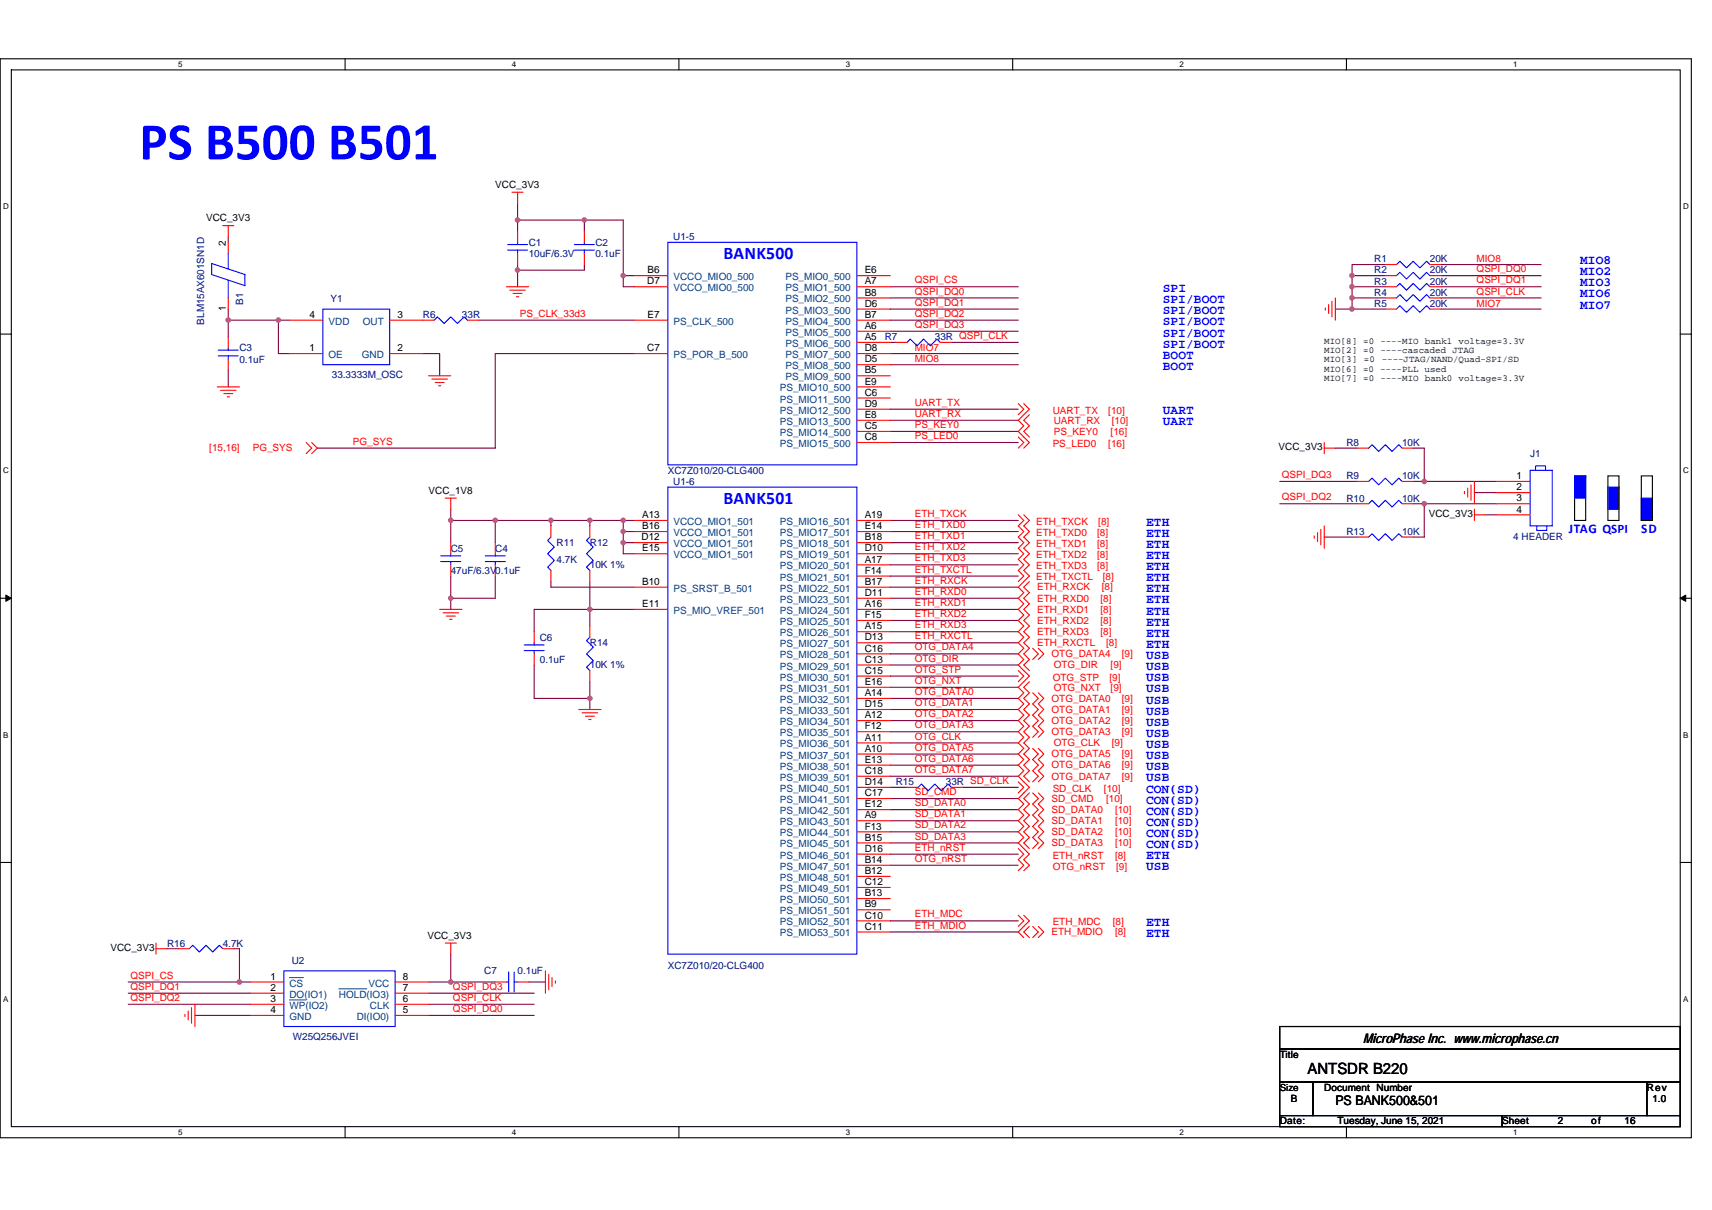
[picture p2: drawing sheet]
<svg xmlns="http://www.w3.org/2000/svg" width="297mm" height="210mm" viewBox="0 0 297 210" stroke-linecap="round" stroke-linejoin="round" font-family="sans-serif">
<path d="M0 10.2h293.5v187.2h-293.5zM2 12.1h289.5v183.4h-289.5z" fill="none" stroke="#000" stroke-width=".19"/>
<g fill="#fff">
<path d="M30.9 10.4h.8v1.6h-.8z"/>
<path d="M30.9 195.7h.8v1.6h-.8z"/>
</g>
<path d="M59.9 10.2v1.9M59.9 195.5v1.9" fill="none" stroke="#000" stroke-width=".19"/>
<g fill="#fff">
<path d="M88.8 10.4h.8v1.6h-.8z"/>
<path d="M88.8 195.7h.8v1.6h-.8z"/>
</g>
<path d="M117.8 10.2v1.9M117.8 195.5v1.9" fill="none" stroke="#000" stroke-width=".19"/>
<g fill="#fff">
<path d="M146.7 10.4h.8v1.6h-.8z"/>
<path d="M146.7 195.7h.8v1.6h-.8z"/>
</g>
<path d="M175.7 10.2v1.9M175.7 195.5v1.9" fill="none" stroke="#000" stroke-width=".19"/>
<g fill="#fff">
<path d="M204.7 10.4h.7v1.6h-.7z"/>
<path d="M204.7 195.7h.7v1.6h-.7z"/>
</g>
<path d="M233.6 10.2v1.9M233.6 195.5v1.9" fill="none" stroke="#000" stroke-width=".19"/>
<g fill="#fff">
<path d="M262.6 10.4h.7v1.6h-.7z"/>
<path d="M262.6 195.7h.7v1.6h-.7z"/>
<path d="M.5 35.1h1v1.5h-1z"/>
<path d="M292 35.1h1v1.5h-1z"/>
<path d="M.5 80.9h1v1.5h-1z"/>
<path d="M292 80.9h1v1.5h-1z"/>
</g>
<path d="M0 58h2M291.5 58h2" fill="none" stroke="#000" stroke-width=".19"/>
<g fill="#fff">
<path d="M.5 126.7h.9v1.6h-.9z"/>
<path d="M292 126.7h.9v1.6h-.9z"/>
</g>
<path d="M0 103.8h2M291.5 103.8h2" fill="none" stroke="#000" stroke-width=".19"/>
<path d="M1 103.3l1 .5-1 .6zM291.5 103.8l1-.5v1.1z" fill="#000" stroke="#000" stroke-width=".17"/>
<g fill="#fff">
<path d="M.5 172.6h.9v1.5h-.9z"/>
<path d="M292 172.6h.9v1.5h-.9z"/>
</g>
<path d="M273.2 82.6h1.9v7.7h-1.9zM279 82.6h1.9v7.7h-1.9zM284.8 82.6h1.9v7.7h-1.9zM0 149.7h2M291.5 149.7h2M222 178.1h69.5v3.9h-69.5zM222 182h69.5v5.8h-69.5zM222 187.8h5.8v5.8h-5.8zM222 193.6h38.6v1.9h-38.6zM227.8 187.8h57.9v5.8h-57.9zM260.6 193.6h30.9v1.9h-30.9zM285.7 187.8h5.8v5.8h-5.8z" fill="none" stroke="#000" stroke-width=".19"/>
<g fill="#00f" stroke="#00f" stroke-width=".19">
<path d="M273.2 82.6v3.8h1.9v-3.8z" fill-rule="evenodd"/>
<path d="M279 84.5v3.9h1.9v-3.9z" fill-rule="evenodd"/>
<path d="M284.8 86.4v3.9h1.9v-3.9z" fill-rule="evenodd"/>
</g>
<g fill="none" stroke="#800040" stroke-width=".19">
<path d="M89.8 38.2v1.9M89.8 38.2h11.6M89.8 35.3v2.9M101.4 38.2v1.9M101.4 38.2h6.7v9.6M39.6 53.6v2M39.6 55.6h8.7M39.6 55.6v2.9M39.6 41.1v1M48.3 55.6v5.8h1.9M48.3 55.6h1.9M83 55.6h27.1"/>
<path d="M89.8 45.9v1M89.8 46.9v2.9M101.4 45.9v1h-11.6M108.1 47.8h2M108.1 47.8v2h2M154.5 51.7h22.2M154.5 53.6h22.2M154.5 55.6h22.2M154.5 57.5h22.2M154.5 49.8h22.2M154.5 59.4h.9M165.1 59.4h11.6"/>
<path d="M231.7 53.6h2.9M234.6 49.8v1.9M234.6 47.8h5.8M234.6 49.8h5.8M234.6 51.7h5.8M234.6 53.6h5.8M234.6 47.8v2M234.6 51.7v1.9M240.4 45.9h-5.8v1.9M250 45.9h17.4M250 53.6h17.4M250 51.7h17.4"/>
<path d="M250 49.8h17.4M250 47.8h17.4M39.6 64.2v2.9M73.4 61.4h2.9v3.8M110.1 61.4h-24.2v16.4h-30.8M154.5 63.3h22.2M154.5 61.4h22.2M154.5 71h22.2M154.5 72.9h22.2M154.5 76.8h22.2M154.5 74.9h22.2M231.7 77.8h3.8"/>
<path d="M245.2 77.8h1.9v5.7M78.2 90.3h7.7M78.2 88.4v1.9M78.2 90.3v3.9M78.2 100v3.8M85.9 90.3h9.7M85.9 90.3v3.9M85.9 100v3.8h-7.7M95.6 90.3v1M95.6 90.3h6.7M102.3 90.3v1M102.3 90.3h5.8"/>
<path d="M108.1 90.3h2M108.1 92.2h2M108.1 94.2h2M108.1 90.3v1.9M108.1 94.2v1.9h2M108.1 92.2v2M154.5 94.2h22.2M154.5 90.3h22.2M154.5 92.2h22.2M154.5 100h22.2M154.5 98h22.2M154.5 96.1h22.2"/>
<path d="M222 87.4h13.5M222 83.5h13.5M229.8 93.2h5.7M245.2 87.4h1.9v5.8h-1.9M245.2 83.5h1.9M247.1 87.4h12.6M247.1 83.5h12.6M255.8 85.5h3.9M257.7 89.3h2M78.2 103.8v1.9M92.7 115.4v5.8h9.6M95.6 100.9v1h14.5"/>
<path d="M102.3 105.7h7.8M102.3 100.9v4.8M102.3 105.7h-9.6v3.9M102.3 105.7v2.9M102.3 118.3v2.9M154.5 113.5h22.2M154.5 119.3h22.2M154.5 117.3h22.2M154.5 103.8h22.2M154.5 101.9h22.2M154.5 111.5h22.2M154.5 109.6h22.2"/>
<path d="M154.5 107.7h22.2M154.5 105.7h22.2M154.5 115.4h22.2M102.3 121.2v1.9M154.5 125.1h22.2M154.5 123.1h22.2M154.5 121.2h22.2M154.5 134.7h22.2M154.5 132.8h22.2M154.5 130.9h22.2M154.5 128.9h22.2M154.5 127h22.2"/>
<path d="M154.5 138.6h22.2M154.5 136.6h2.9M167 136.6h9.7M154.5 140.5h22.2M154.5 142.4h22.2M154.5 144.4h22.2M154.5 146.3h22.2M154.5 159.8h22.2M154.5 148.2h22.2M154.5 150.2h22.2M22.2 170.4h19.3M22.2 174.3h21.3"/>
<path d="M22.2 172.4h21.3M29 164.6h1.9M33.8 176.2h9.7M40.6 164.6h.9v5.8M41.5 170.4h2M74.4 176.2h18.3M74.4 172.4h18.3M74.4 170.4h3.8M74.4 174.3h18.3M78.2 170.4h7.7M78.2 165.6v4.8M91.7 170.4h2.9"/>
<path d="M154.5 161.7h22.2"/>
</g>
<g fill="#f0f" stroke="#f0f" stroke-width=".19">
<circle cx="48.3" cy="55.5" r=".38"/>
<circle cx="39.6" cy="55.5" r=".38"/>
<circle cx="78.2" cy="90.3" r=".38"/>
<circle cx="85.9" cy="90.3" r=".38"/>
<circle cx="95.6" cy="90.3" r=".38"/>
<circle cx="78.2" cy="103.8" r=".38"/>
<circle cx="108.1" cy="90.3" r=".38"/>
<circle cx="108.1" cy="94.2" r=".38"/>
<circle cx="108.1" cy="92.2" r=".38"/>
<circle cx="102.3" cy="90.3" r=".38"/>
<circle cx="102.3" cy="105.7" r=".38"/>
<circle cx="102.3" cy="121.2" r=".38"/>
<circle cx="234.6" cy="47.8" r=".38"/>
<circle cx="234.6" cy="49.8" r=".38"/>
<circle cx="234.6" cy="51.7" r=".38"/>
<circle cx="234.6" cy="53.6" r=".38"/>
<circle cx="89.8" cy="38.2" r=".38"/>
<circle cx="101.4" cy="38.2" r=".38"/>
<circle cx="89.8" cy="46.9" r=".38"/>
<circle cx="108.1" cy="47.8" r=".38"/>
<circle cx="78.2" cy="170.4" r=".38"/>
<circle cx="41.5" cy="170.4" r=".38"/>
<circle cx="247.1" cy="83.5" r=".38"/>
<circle cx="247.1" cy="87.4" r=".38"/>
</g>
<g fill="none" stroke="#f00" stroke-width=".19">
<path d="M38.6 39.2h2M39.6 39.2v1.9M88.8 33.4h2M89.8 33.4v1.9M39.6 58.5v1.9M39.6 51.7v1.9M39.6 42.1v1.9M50.2 55.6h5.8M67.6 55.6h7.7M81.1 55.6h1.9M87.9 49.8h3.8M88.5 50.4h2.6"/>
<path d="M89 50.9h1.6M89.6 51.5h.4M89.8 40.1v2M89.8 44v1.9M101.4 40.1v2M101.4 44v1.9M110.1 55.6h5.8M110.1 47.8h5.8M110.1 49.8h5.8M148.7 47.8h5.8M148.7 49.8h5.8M148.7 51.7h5.8"/>
<path d="M148.7 53.6h5.8M148.7 55.6h5.8M148.7 57.5h5.8M148.7 59.4h5.8M155.4 59.4h2M163.1 59.4h2M230 53.4v.4M230.5 52.9v1.5M231.1 52.3v2.7M231.7 51.7v3.9M240.4 45.9h1.9M240.4 47.8h1.9"/>
<path d="M240.4 49.8h1.9M240.4 51.7h1.9M240.4 53.6h1.9M248.1 45.9h1.9M248.1 47.8h1.9M248.1 49.8h1.9M248.1 51.7h1.9M248.1 53.6h1.9M37.7 67.1h3.8M38.3 67.7h2.7M38.8 68.3h1.6M39.4 68.9h.4"/>
<path d="M39.6 62.3v1.9M50.2 61.4h5.8M53.1 76.8l1 1-1 .9M54.1 76.8l1 1-1 .9M67.6 61.4h5.8M74.4 65.2h3.8M74.9 65.8h2.7M75.5 66.4h1.6M76.1 67h.4M110.1 61.4h5.8M148.7 61.4h5.8M148.7 63.3h5.8"/>
<path d="M148.7 65.2h5.8M148.7 67.1h5.8M148.7 69.1h5.8M148.7 71h5.8M148.7 72.9h5.8M148.7 74.9h5.8M148.7 76.8h5.8M176.7 70l.9 1-.9 1M176.7 75.8l.9 1-.9 1M177.6 70l1 1-1.9 1.9 .9 1-.9 1 1.9 1.9-1 1M178.6 72l-1 .9 1 1-1 1 1 .9M229.8 77.8h1.9"/>
<path d="M229.8 76.8v1.9M235.5 77.8h2M243.3 77.8h1.9M77.3 86.4h1.9M78.2 86.4v2M78.2 94.2v1.9M78.2 98v2M85.9 94.2v1.9M85.9 98v2M95.6 99v1.9M95.6 91.3v1.9M102.3 99v1.9"/>
<path d="M102.3 91.3v1.9M110.1 90.3h5.8M110.1 92.2h5.8M110.1 94.2h5.8M110.1 96.1h5.8M148.7 90.3h5.8M148.7 92.2h5.8M148.7 94.2h5.8M148.7 96.1h5.8M148.7 98h5.8M148.7 100h5.8M176.7 89.3l.9 1-.9 1 .9 .9-.9 1 .9 1-.9 .9 .9 1-.9 1 .9 .9-.9 1 .9 1-.9 .9"/>
<path d="M177.6 89.3l1 1-1 1 1 .9-1 1 1 1-1 .9 1 1-1 1 1 .9-1 1 1 1-1.9 1.9 .9 .9-.9 1 .9 1-.9 .9 .9 1-.9 1 .9 .9-.9 1 .9 1-.9 .9 .9 1-.9 1 .9 .9-.9 1 1.9 1.9-1.9 2 .9 .9-.9 1 .9 1-.9 .9 .9 1-.9 1 .9 .9-.9 1 .9 1-.9 .9 .9 1-.9 1 .9 .9-.9 1 .9 1-.9 .9 1.9 1.9-1.9 2 .9 .9-.9 1 .9 1-.9 .9 .9 1-.9 1 .9 .9-.9 1 1.9 1.9-1 1 1 1-1 .9M228 93v.4M228.6 92.4v1.6M229.2 91.9v2.7M229.8 91.3v3.8M235.5 87.4h2M235.5 83.5h2M235.5 93.2h2M243.3 87.4h1.9M243.3 83.5h1.9M243.3 93.2h1.9M254.1 85.3v.4"/>
<path d="M254.7 84.7v1.6M255.2 84.1v2.7M255.8 89.3h1.9M255.8 88.4v1.9M255.8 83.5v3.9M259.7 83.5h5.8M259.7 85.5h5.8M259.7 87.4h5.8M259.7 89.3h5.8M76.3 105.7h3.9M76.9 106.3h2.7M77.4 106.9h1.6"/>
<path d="M78 107.5h.4M92.7 109.6v1.9M92.7 113.5v1.9M102.3 116.4v1.9M102.3 108.6v2M110.1 105.7h5.8M110.1 101.9h5.8M148.7 101.9h5.8M148.7 103.8h5.8M148.7 105.7h5.8M148.7 107.7h5.8M148.7 109.6h5.8"/>
<path d="M148.7 111.5h5.8M148.7 113.5h5.8M148.7 115.4h5.8M148.7 117.3h5.8M148.7 119.3h5.8M176.7 116.4l.9 .9-.9 1M178.6 118.3l-1 1 1 .9-1 1 1 1-1 .9 1 1-1 1 1 .9-1 1 1 1-1 .9 1 1-1 1 1 .9-1 1 1 1-1 .9 1 1M178.6 100.9l-1 1 1 .9-1 1 1 1-1 .9 1 1-1 1 1 .9-1 1 1 1-1 .9 1 1-1 1 1 .9-1 1 1 1M179.2 112.5l.9 1-.9 .9M180.1 112.5l1 1-1 .9M100.4 123.1h3.9M101 123.7h2.7"/>
<path d="M101.6 124.3h1.5M102.1 124.9h.4M148.7 121.2h5.8M148.7 123.1h5.8M148.7 125.1h5.8M148.7 127h5.8M148.7 128.9h5.8M148.7 130.9h5.8M148.7 132.8h5.8M148.7 134.7h5.8M148.7 136.6h5.8M148.7 138.6h5.8"/>
<path d="M157.4 136.6h1.9M165.1 136.6h1.9M176.7 135.7l.9 .9-.9 1M178.6 137.6l-1 1 1 .9-1 1 1 1-1 .9 1 1-1 1 1 .9-1 1 1 1M179.2 120.2l.9 1-.9 1 .9 .9-.9 1 .9 1-.9 .9 .9 1-.9 1M179.2 129.9l.9 1-.9 .9 .9 1-.9 1 .9 .9-.9 1M179.2 137.6l.9 1-.9 .9 .9 1-.9 1 .9 .9-.9 1 .9 1-.9 .9 .9 1-.9 1M180.1 120.2l1 1-1 1 1 .9-1 1 1 1-1 .9 1 1-1 1M180.1 129.9l1 1-1 .9 1 1-1 1 1 .9-1 1M180.1 137.6l1 1-1 .9 1 1-1 1 1 .9-1 1 1 1-1 .9 1 1-1 1M148.7 140.5h5.8M148.7 142.4h5.8"/>
<path d="M148.7 144.4h5.8M148.7 146.3h5.8M148.7 148.2h5.8M148.7 150.2h5.8M148.7 152.1h5.8M148.7 154h5.8M148.7 155.9h5.8M148.7 157.9h5.8M148.7 159.8h5.8M176.7 158.8l.9 1-.9 1M176.7 147.3l.9 .9-.9 1 .9 1-.9 .9M177.6 158.8l1 1-1.9 1.9 .9 1"/>
<path d="M27.1 164.6h1.9M27.1 163.7v1.9M30.9 164.6h1.9M32.1 176v.4M32.7 175.5v1.5M33.2 174.9v2.7M33.8 174.3v3.8M38.6 164.6h2M43.5 170.4h5.8M43.5 172.4h5.8M43.5 174.3h5.8M43.5 176.2h5.8"/>
<path d="M68.6 176.2h5.8M68.6 174.3h5.8M68.6 172.4h5.8M68.6 170.4h5.8M77.3 163.7h1.9M78.2 163.7v1.9M85.9 170.4h2M89.8 170.4h1.9M94.6 168.5v3.9M95.2 169.1v2.7M95.8 169.7v1.5M96.4 170.2v.4"/>
<path d="M148.7 161.7h5.8M178.6 160.8l-1 .9 1 1M179.2 160.8l.9 .9-.9 1M180.1 160.8l1 .9-1 1"/>
</g>
<g fill="none" stroke="#00f" stroke-width=".19">
<path d="M36.7 45.7l5.8 1.9v2l-5.8-2zM39.6 48.6v3.1M39.6 44v2.7M56 53.6h11.6v9.7h-11.6zM75.3 55.6l.6-.6 1.2 1.1 1.1-1.1 1.2 1.1 1.1-1.1 .6 .6M88.1 43.4h3.4M88.1 42.4h3.4M89.8 42.1v.3M89.8 43.4v.6M99.6 43.4h3.5M99.6 42.4h3.5M101.4 42.1v.3"/>
<path d="M101.4 43.4v.6M115.9 42.1h32.8v38.6h-32.8zM157.4 59.4l.5-.6 1.2 1.2 1.1-1.2 1.2 1.2 1.2-1.2 .5 .6M242.3 45.9l.6-.6 1.1 1.2 1.2-1.2 1.2 1.2 1.1-1.2 .6 .6M242.3 47.8l.6-.5 1.1 1.1 1.2-1.1 1.2 1.1 1.1-1.1 .6 .5M242.3 49.8l.6-.6 1.1 1.2 1.2-1.2 1.2 1.2 1.1-1.2 .6 .6M242.3 51.7l.6-.6 1.1 1.2 1.2-1.2 1.2 1.2 1.1-1.2 .6 .6M242.3 53.6l.6-.6 1.1 1.2 1.2-1.2 1.2 1.2 1.1-1.2 .6 .6M37.9 61.7h3.4M37.9 60.8h3.4M39.6 60.4v.4M39.6 61.7v.6"/>
<path d="M237.5 77.8l.6-.6 1.1 1.1 1.2-1.1 1.1 1.1 1.2-1.1 .6 .6M76.5 97.5h3.4M76.5 96.5h3.4M78.2 96.1v.4M78.2 97.5v.5M84.2 97.5h3.5M84.2 96.5h3.5M85.9 96.1v.4M85.9 97.5v.5M95.6 93.2l-.6 .6 1.2 1.1-1.2 1.2 1.2 1.2-1.2 1.1 .6 .6M102.3 93.2l-.5 .6 1.1 1.1-1.1 1.2 1.1 1.2-1.1 1.1 .5 .6M115.9 84.5h32.8v81.1h-32.8z"/>
<path d="M237.5 87.4l.6-.6 1.1 1.2 1.2-1.2 1.1 1.2 1.2-1.2 .6 .6M237.5 83.5l.6-.5 1.1 1.1 1.2-1.1 1.1 1.1 1.2-1.1 .6 .5M237.5 93.2l.6-.6 1.1 1.2 1.2-1.2 1.1 1.2 1.2-1.2 .6 .6M265.5 81.6h3.8v9.7h-3.8zM266.4 81.6v-.7h1.8v.7M266.6 91.3v.8h1.8v-.8M90.9 112.9h3.5M90.9 111.9h3.5M92.7 111.5v.4M92.7 112.9v.6M102.3 110.6l-.5 .6 1.1 1.1-1.1 1.2 1.1 1.1-1.1 1.2 .5 .6M159.3 136.6l.6-.5 1.1 1.1 1.2-1.1 1.1 1.1 1.2-1.1 .6 .5"/>
<path d="M32.8 164.6l.6-.6 1.2 1.2 1.1-1.2 1.2 1.2 1.2-1.2 .5 .6M49.3 168.5h19.3v9.6h-19.3zM87.9 170.4h.4M88.3 168.7v3.4M89.2 168.7v3.4M89.2 170.4h.6"/>
</g>
<path d="M50.2 169.7h2.4M50.2 173.5h2.9M58.8 171.6h4.8" fill="none" stroke="#004080" stroke-width=".17"/>
<text font-size="9.2" fill="#00f" x="24.2" y="27.7">PS B500 B501</text>
<g font-size="3.1" fill="#00f">
<text x="125.5" y="45">BANK500</text>
<text x="125.5" y="87.4">BANK501</text>
</g>
<text font-size="2.7" x="226.9" y="186.3">ANTSDR B220</text>
<g font-size="2.3" fill="#00f">
<text x="272.2" y="92.5">JTAG QSPI</text>
<text x="284.8" y="92.5">SD</text>
</g>
<g font-size="2.3">
<text x="236.5" y="181.1">MicroPhase Inc. www.microphase.cn</text>
<text x="231.7" y="191.8">PS BANK500&amp;501</text>
</g>
<g font-size="2.2" fill="#00f">
<text x="274.1" y="45.8">MIO8</text>
<text x="274.1" y="47.8">MIO2</text>
<text x="201.8" y="50.7">SPI</text>
<text x="201.8" y="52.6">SPI/BOOT</text>
<text x="274.1" y="53.6">MIO7</text>
<text x="274.1" y="49.7">MIO3</text>
<text x="274.1" y="51.6">MIO6</text>
<text x="201.8" y="54.5">SPI/BOOT</text>
<text x="201.8" y="56.5">SPI/BOOT</text>
<text x="201.8" y="58.4">SPI/BOOT</text>
<text x="201.8" y="64.2">BOOT</text>
<text x="201.8" y="62.3">BOOT</text>
<text x="201.8" y="60.3">SPI/BOOT</text>
<text x="201.8" y="71.9">UART</text>
<text x="201.8" y="73.8">UART</text>
<text x="198.9" y="91.2">ETH</text>
<text x="198.9" y="95.1">ETH</text>
<text x="198.9" y="93.1">ETH</text>
<text x="198.9" y="100.9">ETH</text>
<text x="198.9" y="98.9">ETH</text>
<text x="198.9" y="97">ETH</text>
<text x="198.9" y="104.7">ETH</text>
<text x="198.9" y="102.8">ETH</text>
<text x="198.9" y="106.7">ETH</text>
<text x="198.9" y="112.4">ETH</text>
<text x="198.9" y="110.5">ETH</text>
<text x="198.9" y="108.6">ETH</text>
<text x="198.9" y="118.2">USB</text>
<text x="198.9" y="116.3">USB</text>
<text x="198.9" y="114.4">USB</text>
<text x="198.9" y="126">USB</text>
<text x="198.9" y="124">USB</text>
<text x="198.9" y="122.1">USB</text>
<text x="198.9" y="120.2">USB</text>
<text x="198.9" y="127.9">USB</text>
<text x="198.9" y="131.7">USB</text>
<text x="198.9" y="129.8">USB</text>
<text x="198.9" y="137.5">CON(SD)</text>
<text x="198.9" y="133.7">USB</text>
<text x="198.9" y="135.6">USB</text>
<text x="198.9" y="139.5">CON(SD)</text>
<text x="198.9" y="141.4">CON(SD)</text>
<text x="198.9" y="143.3">CON(SD)</text>
<text x="198.9" y="145.3">CON(SD)</text>
<text x="198.9" y="147.2">CON(SD)</text>
<text x="198.9" y="149.1">ETH</text>
<text x="198.9" y="151">USB</text>
<text x="198.9" y="160.7">ETH</text>
<text x="198.9" y="162.6">ETH</text>
</g>
<g font-size="1.7">
<text x="85.9" y="32.6">VCC_3V3</text>
<text x="35.7" y="38.4">VCC_3V3</text>
<text x="39.2" y="42.6" transform="rotate(-90 39.2 42.6)">2</text>
<text x="112.4" y="47.4">B6</text>
<text x="150" y="47.4">E6</text>
<text x="112.3" y="49.4">D7</text>
<text x="150" y="49.4">A7</text>
<text x="150" y="51.3">B8</text>
<text x="150" y="53.2">D6</text>
<text x="39.2" y="54" transform="rotate(-90 39.2 54)">1</text>
<text x="53.7" y="55.2">4</text>
<text x="69" y="55.2">3</text>
<text x="112.4" y="55.2">E7</text>
<text x="150" y="55.2">B7</text>
<text x="150" y="57.1">A6</text>
<text x="150" y="59">A5</text>
<text x="53.7" y="61">1</text>
<text x="69" y="61">2</text>
<text x="112.3" y="61">C7</text>
<text x="150" y="61">D8</text>
<text x="150" y="62.9">D5</text>
<text x="150" y="64.8">B5</text>
<text x="150" y="66.7">E9</text>
<text x="150" y="68.7">C6</text>
<text x="150" y="70.6">D9</text>
<text x="150" y="72.5">E8</text>
<text x="150" y="74.5">C5</text>
<text x="150" y="76.4">C8</text>
<text x="221.8" y="78.1">VCC_3V3</text>
<text x="263.1" y="83.1">1</text>
<text x="74.4" y="85.7">VCC_1V8</text>
<text x="111.4" y="89.9">A13</text>
<text x="150" y="89.9">A19</text>
<text x="247.9" y="89.7">VCC_3V3</text>
<text x="263.1" y="85.1">2</text>
<text x="263.1" y="87">3</text>
<text x="263.1" y="88.9">4</text>
<text x="111.3" y="93.8">D12</text>
<text x="111.4" y="91.8">B16</text>
<text x="111.4" y="95.7">E15</text>
<text x="150" y="91.8">E14</text>
<text x="150" y="93.8">B18</text>
<text x="150" y="95.7">D10</text>
<text x="111.4" y="101.5">B10</text>
<text x="150" y="97.6">A17</text>
<text x="150" y="99.6">F14</text>
<text x="150" y="101.5">B17</text>
<text x="111.4" y="105.3">E11</text>
<text x="150" y="103.4">D11</text>
<text x="150" y="105.3">A16</text>
<text x="150" y="107.3">F15</text>
<text x="150" y="109.2">A15</text>
<text x="150" y="111.1">D13</text>
<text x="150" y="113.1">C16</text>
<text x="150" y="115">C13</text>
<text x="150" y="116.9">C15</text>
<text x="150" y="118.9">E16</text>
<text x="150" y="120.8">A14</text>
<text x="150" y="122.7">D15</text>
<text x="150" y="124.7">A12</text>
<text x="150" y="126.6">F12</text>
<text x="150" y="128.5">A11</text>
<text x="150" y="130.5">A10</text>
<text x="150" y="132.4">E13</text>
<text x="150" y="134.3">C18</text>
<text x="150" y="136.2">D14</text>
<text x="150" y="138.2">C17</text>
<text x="150" y="140.1">E12</text>
<text x="150" y="142">A9</text>
<text x="150" y="144">F13</text>
<text x="150" y="145.9">B15</text>
<text x="150" y="147.8">D16</text>
<text x="150" y="149.8">B14</text>
<text x="150" y="151.7">B12</text>
<text x="150" y="153.6">C12</text>
<text x="150" y="155.5">B13</text>
<text x="150" y="157.5">B9</text>
<text x="150" y="159.4">C10</text>
<text x="150" y="161.3">C11</text>
<text x="19.2" y="165">VCC_3V3</text>
<text x="74.2" y="162.9">VCC_3V3</text>
<text x="46.9" y="170">1</text>
<text x="46.9" y="173.9">3</text>
<text x="46.9" y="172">2</text>
<text x="69.9" y="173.9">6</text>
<text x="69.9" y="172">7</text>
<text x="69.9" y="170">8</text>
<text x="46.9" y="175.8">4</text>
<text x="69.9" y="175.8">5</text>
<text x="222" y="183.6">Title</text>
<text x="222" y="189.3">Size</text>
<text x="224" y="191.3">B</text>
<text x="229.8" y="189.3">Document Number</text>
<text x="285.7" y="189.3">Rev</text>
<text x="286.7" y="191.3">1.0</text>
<text x="222" y="195.1">Date:</text>
<text x="232.1" y="195.1">Tuesday, June 15, 2021</text>
<text x="260.6" y="195.1">Sheet</text>
<text x="270.3" y="195.1">2</text>
<text x="276.1" y="195.1">of</text>
<text x="281.9" y="195.1">16</text>
</g>
<g font-size="1.7" fill="#000080">
<text x="116.8" y="41.7">U1-5</text>
<text x="91.7" y="42.6">C1</text>
<text x="91.7" y="44.6">10uF/6.3V</text>
<text x="103.3" y="42.6">C2</text>
<text x="103.3" y="44.6">0.1uF</text>
<text x="238.4" y="45.5">R1</text>
<text x="238.4" y="47.5">R2</text>
<text x="248.1" y="45.5">20K</text>
<text x="248.1" y="47.5">20K</text>
<text x="42.2" y="52.9" transform="rotate(-90 42.2 52.9)">B1</text>
<text x="57.4" y="52.5">Y1</text>
<text x="238.4" y="49.4">R3</text>
<text x="238.4" y="51.3">R4</text>
<text x="238.4" y="53.3">R5</text>
<text x="248.1" y="49.4">20K</text>
<text x="248.1" y="51.3">20K</text>
<text x="248.1" y="53.3">20K</text>
<text x="35.4" y="56.3" transform="rotate(-90 35.4 56.3)">BLM15AX601SN1D</text>
<text x="73.4" y="55.2">R6</text>
<text x="80.2" y="55.2">33R</text>
<text x="153.5" y="59">R7</text>
<text x="162.2" y="59">33R QSPI_CLK</text>
<text x="41.5" y="61">C3</text>
<text x="41.5" y="62.9">0.1uF</text>
<text x="57.6" y="65.6">33.3333M_OSC</text>
<text x="233.6" y="77.4">R8</text>
<text x="243.3" y="77.4">10K</text>
<text x="115.9" y="82.2">XC7Z010/20-CLG400</text>
<text x="233.6" y="83.2">R9</text>
<text x="243.3" y="83.2">10K</text>
<text x="265.5" y="79.3">J1</text>
<text x="116.8" y="84.1">U1-6</text>
<text x="233.6" y="87">R10</text>
<text x="243.3" y="87">10K</text>
<text x="78.2" y="95.7">C5</text>
<text x="85.9" y="95.7">C4</text>
<text x="96.6" y="94.7">R11</text>
<text x="102.3" y="94.7">R12</text>
<text x="233.6" y="92.8">R13</text>
<text x="243.3" y="92.8">10K</text>
<text x="262.6" y="93.8">4 HEADER</text>
<text x="78.2" y="99.6">47uF/6.3V0.1uF</text>
<text x="96.6" y="97.6">4.7K</text>
<text x="102.3" y="98.6">10K 1%</text>
<text x="93.7" y="111.2">C6</text>
<text x="102.3" y="112.1">R14</text>
<text x="93.7" y="115">0.1uF</text>
<text x="102.3" y="116">10K 1%</text>
<text x="155.4" y="136.2">R15</text>
<text x="164.1" y="136.2">33R SD_CLK</text>
<text x="29" y="164.3">R16</text>
<text x="38.6" y="164.3">4.7K</text>
<text x="50.6" y="167.3">U2</text>
<text x="84" y="169.1">C7</text>
<text x="89.8" y="169.1">0.1uF</text>
<text x="115.9" y="168.1">XC7Z010/20-CLG400</text>
<text x="50.8" y="180.5">W25Q256JVEI</text>
</g>
<g font-size="1.7" fill="#f00">
<text x="256.2" y="45.5">MIO8</text>
<text x="256.2" y="47.2">QSPI_DQ0</text>
<text x="158.7" y="49.2">QSPI_CS</text>
<text x="158.7" y="51.1">QSPI_DQ0</text>
<text x="158.7" y="53">QSPI_DQ1</text>
<text x="256.2" y="53.3">MIO7</text>
<text x="256.2" y="51.1">QSPI_CLK</text>
<text x="256.2" y="49.2">QSPI_DQ1</text>
<text x="90.2" y="55">PS_CLK_33d3</text>
<text x="158.7" y="55">QSPI_DQ2</text>
<text x="158.7" y="56.9">QSPI_DQ3</text>
<text x="158.7" y="62.9">MIO8</text>
<text x="158.7" y="61">MIO7</text>
<text x="158.7" y="70.4">UART_TX</text>
<text x="182.6" y="71.8">UART_TX</text>
<text x="192.3" y="71.8">[10]</text>
<text x="61.2" y="77.2">PG_SYS</text>
<text x="158.7" y="72.3">UART_RX</text>
<text x="158.7" y="76.2">PS_LED0</text>
<text x="158.7" y="74.3">PS_KEY0</text>
<text x="182.6" y="77.6">PS_LED0</text>
<text x="182.8" y="73.5">UART_RX</text>
<text x="182.8" y="75.4">PS_KEY0</text>
<text x="192.3" y="77.6">[16]</text>
<text x="192.7" y="75.4">[16]</text>
<text x="192.9" y="73.5">[10]</text>
<text x="36.3" y="78.3">[15,16]</text>
<text x="43.9" y="78.3">PG_SYS</text>
<text x="222.4" y="83">QSPI_DQ3</text>
<text x="158.7" y="89.7">ETH_TXCK</text>
<text x="222.4" y="86.8">QSPI_DQ2</text>
<text x="158.7" y="93.6">ETH_TXD1</text>
<text x="158.7" y="91.7">ETH_TXD0</text>
<text x="158.7" y="95.5">ETH_TXD2</text>
<text x="179.8" y="95">ETH_TXD1</text>
<text x="179.8" y="93">ETH_TXD0</text>
<text x="179.8" y="91.1">ETH_TXCK</text>
<text x="190.4" y="95">[8]</text>
<text x="190.4" y="93">[8]</text>
<text x="190.6" y="91.1">[8]</text>
<text x="158.7" y="101.3">ETH_RXCK</text>
<text x="158.7" y="99.4">ETH_TXCTL</text>
<text x="158.7" y="97.4">ETH_TXD3</text>
<text x="179.8" y="98.8">ETH_TXD3</text>
<text x="179.8" y="96.9">ETH_TXD2</text>
<text x="179.8" y="100.7">ETH_TXCTL</text>
<text x="190.4" y="98.8">[8]</text>
<text x="190.4" y="96.9">[8]</text>
<text x="191.3" y="100.7">[8]</text>
<text x="158.7" y="103.2">ETH_RXD0</text>
<text x="158.7" y="107.1">ETH_RXD2</text>
<text x="158.7" y="105.2">ETH_RXD1</text>
<text x="180" y="104.4">ETH_RXD0</text>
<text x="180" y="102.5">ETH_RXCK</text>
<text x="180" y="106.3">ETH_RXD1</text>
<text x="190.9" y="104.4">[8]</text>
<text x="190.9" y="106.3">[8]</text>
<text x="191.2" y="102.5">[8]</text>
<text x="158.7" y="112.9">OTG_DATA4</text>
<text x="158.7" y="111">ETH_RXCTL</text>
<text x="158.7" y="109">ETH_RXD3</text>
<text x="180" y="110.2">ETH_RXD3</text>
<text x="180" y="108.3">ETH_RXD2</text>
<text x="180" y="112.1">ETH_RXCTL</text>
<text x="190.9" y="110.2">[8]</text>
<text x="190.9" y="108.3">[8]</text>
<text x="191.9" y="112.1">[8]</text>
<text x="158.7" y="114.8">OTG_DIR</text>
<text x="158.7" y="118.7">OTG_NXT</text>
<text x="158.7" y="116.7">OTG_STP</text>
<text x="182.5" y="114">OTG_DATA4</text>
<text x="182.6" y="118.1">OTG_STP</text>
<text x="182.8" y="119.8">OTG_NXT</text>
<text x="182.8" y="116">OTG_DIR</text>
<text x="192.5" y="118.1">[9]</text>
<text x="192.7" y="116">[9]</text>
<text x="192.7" y="119.8">[9]</text>
<text x="194.6" y="114">[9]</text>
<text x="158.7" y="124.5">OTG_DATA2</text>
<text x="158.7" y="122.5">OTG_DATA1</text>
<text x="158.7" y="120.6">OTG_DATA0</text>
<text x="182.5" y="125.6">OTG_DATA2</text>
<text x="182.5" y="123.7">OTG_DATA1</text>
<text x="182.5" y="121.8">OTG_DATA0</text>
<text x="194.6" y="125.6">[9]</text>
<text x="194.6" y="123.7">[9]</text>
<text x="194.6" y="121.8">[9]</text>
<text x="158.7" y="130.3">OTG_DATA5</text>
<text x="158.7" y="128.3">OTG_CLK</text>
<text x="158.7" y="126.4">OTG_DATA3</text>
<text x="182.5" y="131.4">OTG_DATA5</text>
<text x="182.5" y="127.6">OTG_DATA3</text>
<text x="182.8" y="129.5">OTG_CLK</text>
<text x="192.9" y="129.5">[9]</text>
<text x="194.6" y="131.4">[9]</text>
<text x="194.6" y="127.6">[9]</text>
<text x="158.7" y="138">SD_CMD</text>
<text x="158.7" y="134.1">OTG_DATA7</text>
<text x="158.7" y="132.2">OTG_DATA6</text>
<text x="182.5" y="135.3">OTG_DATA7</text>
<text x="182.5" y="133.3">OTG_DATA6</text>
<text x="182.6" y="137.4">SD_CLK</text>
<text x="191.5" y="137.4">[10]</text>
<text x="194.6" y="135.3">[9]</text>
<text x="194.6" y="133.3">[9]</text>
<text x="158.7" y="139.9">SD_DATA0</text>
<text x="158.7" y="141.8">SD_DATA1</text>
<text x="158.7" y="143.8">SD_DATA2</text>
<text x="182.5" y="139.1">SD_CMD</text>
<text x="182.5" y="141.1">SD_DATA0</text>
<text x="182.5" y="143">SD_DATA1</text>
<text x="191.9" y="139.1">[10]</text>
<text x="193.5" y="141.1">[10]</text>
<text x="193.5" y="143">[10]</text>
<text x="158.7" y="145.7">SD_DATA3</text>
<text x="158.7" y="147.6">ETH_nRST</text>
<text x="158.7" y="149.6">OTG_nRST</text>
<text x="182.5" y="144.9">SD_DATA2</text>
<text x="182.5" y="146.9">SD_DATA3</text>
<text x="182.6" y="149">ETH_nRST</text>
<text x="193.5" y="144.9">[10]</text>
<text x="193.5" y="146.9">[10]</text>
<text x="193.5" y="149">[8]</text>
<text x="182.6" y="150.9">OTG_nRST</text>
<text x="193.7" y="150.9">[9]</text>
<text x="158.7" y="159.2">ETH_MDC</text>
<text x="158.7" y="161.1">ETH_MDIO</text>
<text x="182.6" y="160.6">ETH_MDC</text>
<text x="193.1" y="160.6">[8]</text>
<text x="182.5" y="162.3">ETH_MDIO</text>
<text x="193.5" y="162.3">[8]</text>
<text x="22.6" y="169.8">QSPI_CS</text>
<text x="22.6" y="173.7">QSPI_DQ2</text>
<text x="22.6" y="171.8">QSPI_DQ1</text>
<text x="78.6" y="173.7">QSPI_CLK</text>
<text x="78.6" y="171.8">QSPI_DQ3</text>
<text x="78.6" y="175.6">QSPI_DQ0</text>
</g>
<g font-size="1.7" fill="#004080">
<text x="116.8" y="48.6">VCCO_MIO0_500</text>
<text x="116.8" y="50.5">VCCO_MIO0_500</text>
<text x="136.3" y="48.6">PS_MIO0_500</text>
<text x="136.3" y="50.5">PS_MIO1_500</text>
<text x="136.3" y="52.5">PS_MIO2_500</text>
<text x="57" y="56.3">VDD</text>
<text x="63" y="56.3">OUT</text>
<text x="116.8" y="56.3">PS_CLK_500</text>
<text x="136.3" y="54.4">PS_MIO3_500</text>
<text x="136.3" y="56.3">PS_MIO4_500</text>
<text x="136.3" y="58.3">PS_MIO5_500</text>
<text x="57" y="62.1">OE</text>
<text x="62.8" y="62.1">GND</text>
<text x="116.8" y="62.1">PS_POR_B_500</text>
<text x="136.3" y="60.2">PS_MIO6_500</text>
<text x="136.3" y="62.1">PS_MIO7_500</text>
<text x="136.3" y="64.1">PS_MIO8_500</text>
<text x="136.3" y="66">PS_MIO9_500</text>
<text x="135.3" y="67.9">PS_MIO10_500</text>
<text x="135.3" y="69.8">PS_MIO11_500</text>
<text x="135.3" y="71.8">PS_MIO12_500</text>
<text x="135.3" y="73.7">PS_MIO13_500</text>
<text x="135.3" y="75.6">PS_MIO14_500</text>
<text x="135.3" y="77.6">PS_MIO15_500</text>
<text x="116.8" y="91.1">VCCO_MIO1_501</text>
<text x="116.8" y="93">VCCO_MIO1_501</text>
<text x="116.8" y="95">VCCO_MIO1_501</text>
<text x="135.3" y="91.1">PS_MIO16_501</text>
<text x="135.3" y="93">PS_MIO17_501</text>
<text x="135.3" y="95">PS_MIO18_501</text>
<text x="116.8" y="96.9">VCCO_MIO1_501</text>
<text x="135.3" y="96.9">PS_MIO19_501</text>
<text x="135.3" y="98.8">PS_MIO20_501</text>
<text x="135.3" y="100.8">PS_MIO21_501</text>
<text x="116.8" y="106.5">PS_MIO_VREF_501</text>
<text x="116.8" y="102.7">PS_SRST_B_501</text>
<text x="135.3" y="102.7">PS_MIO22_501</text>
<text x="135.3" y="104.6">PS_MIO23_501</text>
<text x="135.3" y="106.5">PS_MIO24_501</text>
<text x="135.3" y="108.5">PS_MIO25_501</text>
<text x="135.3" y="110.4">PS_MIO26_501</text>
<text x="135.3" y="112.3">PS_MIO27_501</text>
<text x="135.3" y="114.3">PS_MIO28_501</text>
<text x="135.3" y="116.2">PS_MIO29_501</text>
<text x="135.3" y="118.1">PS_MIO30_501</text>
<text x="135.3" y="120.1">PS_MIO31_501</text>
<text x="135.3" y="122">PS_MIO32_501</text>
<text x="135.3" y="123.9">PS_MIO33_501</text>
<text x="135.3" y="125.8">PS_MIO34_501</text>
<text x="135.3" y="127.8">PS_MIO35_501</text>
<text x="135.3" y="129.7">PS_MIO36_501</text>
<text x="135.3" y="131.6">PS_MIO37_501</text>
<text x="135.3" y="133.6">PS_MIO38_501</text>
<text x="135.3" y="135.5">PS_MIO39_501</text>
<text x="135.3" y="137.4">PS_MIO40_501</text>
<text x="135.3" y="139.4">PS_MIO41_501</text>
<text x="135.3" y="141.3">PS_MIO42_501</text>
<text x="135.3" y="143.2">PS_MIO43_501</text>
<text x="135.3" y="145.1">PS_MIO44_501</text>
<text x="135.3" y="147.1">PS_MIO45_501</text>
<text x="135.3" y="149">PS_MIO46_501</text>
<text x="135.3" y="150.9">PS_MIO47_501</text>
<text x="135.3" y="152.9">PS_MIO48_501</text>
<text x="135.3" y="154.8">PS_MIO49_501</text>
<text x="135.3" y="156.7">PS_MIO50_501</text>
<text x="135.3" y="158.7">PS_MIO51_501</text>
<text x="135.3" y="160.6">PS_MIO52_501</text>
<text x="135.3" y="162.5">PS_MIO53_501</text>
<text x="50.2" y="171.2">CS</text>
<text x="50.2" y="173.1">DO(IO1)</text>
<text x="58.8" y="173.1">HOLD(IO3)</text>
<text x="63.9" y="171.2">VCC</text>
<text x="50.2" y="175.1">WP(IO2)</text>
<text x="50.2" y="177">GND</text>
<text x="61.9" y="177">DI(IO0)</text>
<text x="64.2" y="175.1">CLK</text>
</g>
<g font-size="1.6">
<text x="229.8" y="59.7">MIO[8] =0 ----MIO bank1 voltage=3.3V</text>
<text x="229.8" y="61.3">MIO[2] =0 ----cascaded JTAG</text>
<text x="229.8" y="62.9">MIO[3]</text>
<text x="229.8" y="64.5">MIO[6] =0 ----PLL used</text>
<text x="236.6" y="62.9">=0</text>
<text x="239.7" y="62.9">----JTAG/NAND/Quad-SPI/SD</text>
<text x="229.8" y="66.1">MIO[7] =0 ----MIO bank0 voltage=3.3V</text>
</g>
<g font-size="1.4">
<text x="30.9" y="11.7">5</text>
<text x="88.8" y="11.7">4</text>
<text x="146.7" y="11.7">3</text>
<text x="204.7" y="11.7">2</text>
<text x="262.6" y="11.7">1</text>
<text x=".5" y="36.3">D</text>
<text x="292" y="36.3">D</text>
<text x=".5" y="82.1">C</text>
<text x="292" y="82.1">C</text>
<text x=".5" y="128">B</text>
<text x="292" y="128">B</text>
<text x=".5" y="173.8">A</text>
<text x="292" y="173.8">A</text>
<text x="30.9" y="197">5</text>
<text x="88.8" y="197">4</text>
<text x="146.7" y="197">3</text>
<text x="204.7" y="197">2</text>
<text x="262.6" y="197">1</text>
</g>
</svg>
